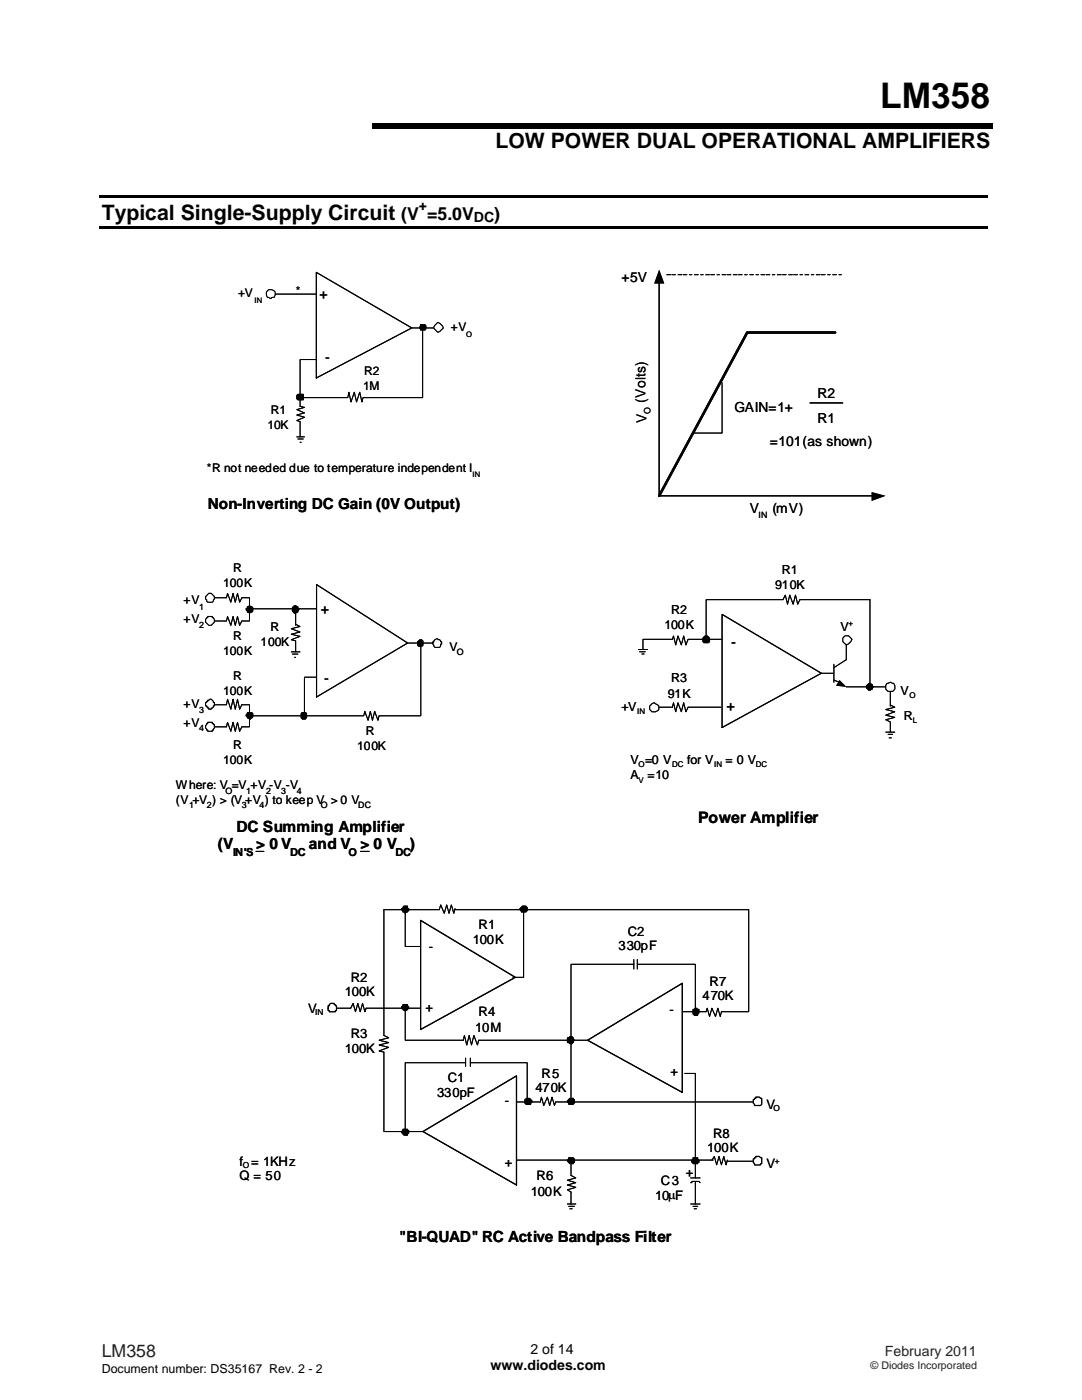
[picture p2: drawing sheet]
<svg xmlns="http://www.w3.org/2000/svg" width="216mm" height="279mm" viewBox="0 0 216 279" stroke-linecap="round" stroke-linejoin="round" font-family="sans-serif">
<path d="M19.8 39h177.2v.5h-177.2zM74.3 24.5h123.8v1.1h-123.8zM19.8 45.1h177.2v.5h-177.2z" fill="#000"/>
<path d="M63.1 54.4l19.1 11-19.1 10z" fill="none" stroke="#000" stroke-width=".22"/>
<path d="M54.9 58.7h8.2M59.4 78.7h1.1v1.1h-1.1a.8 .8 0 0 1 0-1.1zM63.1 71.8h-3.2v9.3l.8 .2-1.5 .4 1.5 .7-1.5 .4 1.5 .5-1.5 .6 .7 .2v3.1M82.2 65.4h4.3M83.9 64.8h.9l.2 .2v.7l-.2 .2h-.9l-.2-.5zM84.3 65.7v13.7h-11.9l-.2 .8-.4-1.9-.7 1.9-.4-1.9-.7 1.9-.4-1.9-.2 1.1h-9.3M59.2 87.2h1.5M59.4 87.6h1.1M59.9 88.3h.2" fill="none" stroke="#000" stroke-width=".2"/>
<g fill="#000">
<path d="M59.4 78.7h1.1v1.1h-1.1a.8 .8 0 0 1 0-1.1z" fill-rule="evenodd"/>
<path d="M83.9 64.8h.9l.2 .2v.7l-.2 .2h-.9l-.2-.5z" fill-rule="evenodd"/>
</g>
<path d="M86.7 65l.7-.7 .8 .7 .3 .4-.7 .7-.4 .2-.9-.9z" fill-rule="evenodd" fill="#fff"/>
<path d="M86.7 65l.7-.7 .8 .7 .3 .4-.7 .7-.4 .2-.9-.9z" fill="none" stroke="#000" stroke-width=".22"/>
<path d="M53.6 57.8h.7l.4 .3 .2 .2v.6l-.2 .5h-.4l-.3 .2-.6-.2a1.11 1.11 0 0 1 .2-1.6z" fill-rule="evenodd" fill="#fff"/>
<path d="M53.6 57.8h.6l.5 .3 .2 .2v.6l-.2 .5h-.5l-.2 .2-.6-.2a1.11 1.11 0 0 1 .2-1.6zM63.1 54.4l19.1 11-19.1 10z" fill="none" stroke="#000" stroke-width=".22"/>
<path d="M54.9 58.7h8.2M59.4 78.7h1.1v1.1h-1.1a.8 .8 0 0 1 0-1.1zM63.1 71.8h-3.2v9.3l.8 .2-1.5 .4 1.5 .7-1.5 .4 1.5 .5-1.5 .6 .7 .2v3.1M82.2 65.4h4.3M83.9 64.8h.9l.2 .2v.7l-.2 .2h-.9l-.2-.5zM84.3 65.7v13.7h-11.9l-.2 .8-.4-1.9-.7 1.9-.4-1.9-.7 1.9-.4-1.9-.2 1.1h-9.3M59.2 87.2h1.5M59.4 87.6h1.1M59.9 88.3h.2" fill="none" stroke="#000" stroke-width=".2"/>
<g fill="#000">
<path d="M59.4 78.7h1.1v1.1h-1.1a.8 .8 0 0 1 0-1.1z" fill-rule="evenodd"/>
<path d="M83.9 64.8h.9l.2 .2v.7l-.2 .2h-.9l-.2-.5z" fill-rule="evenodd"/>
</g>
<path d="M86.7 65l.7-.7 .8 .7 .3 .4-.7 .7-.4 .2-.9-.9z" fill-rule="evenodd" fill="#fff"/>
<path d="M86.7 65l.7-.7 .8 .7 .3 .4-.7 .7-.4 .2-.9-.9z" fill="none" stroke="#000" stroke-width=".22"/>
<path d="M53.6 57.8h.7l.4 .3 .2 .2v.6l-.2 .5h-.4l-.3 .2-.6-.2a1.11 1.11 0 0 1 .2-1.6z" fill-rule="evenodd" fill="#fff"/>
<path d="M53.6 57.8h.6l.5 .3 .2 .2v.6l-.2 .5h-.5l-.2 .2-.6-.2a1.11 1.11 0 0 1 .2-1.6zM51.1 169.9h1.5M71.9 169.9h1.8" fill="none" stroke="#000" stroke-width=".22"/>
<path d="M81.3 128.3h5.9" fill="none" stroke="#000" stroke-width=".2"/>
<path d="M86.4 128.1h.2l.2-.4 .4-.3 .7 .5v.2h.2v.4h-.2v.5l-.2 .2h-.9l-.4-.7z" fill-rule="evenodd" fill="#fff"/>
<path d="M63.2 116.7l18.1 11.6-18.1 10.8zM86.4 128.1h.2l.2-.4 .4-.3 .7 .5v.2h.2v.4h-.2v.5l-.2 .2h-.9l-.4-.7z" fill="none" stroke="#000" stroke-width=".22"/>
<g fill="#000">
<path d="M58.3 121.3l.5-.5 .6 .3 .2 .6h-.2v.5h-.2l-.2 .2a.82 .82 0 0 1-.7-1.1z" fill-rule="evenodd"/>
<path d="M83.3 128.1l.4-.2v-.2h.5v.2h.2v.9l-.2 .2h-.7v-.2h-.2z" fill-rule="evenodd"/>
</g>
<path d="M49.8 121.5h13.4M58.1 130.1h1.8M58.3 121.3l.5-.5 .6 .3 .2 .6h-.2v.5h-.2l-.2 .2a.82 .82 0 0 1-.7-1.1zM58.3 130.5h1.1M58.8 131.2h.2M59 124.6l.9 .4-1.8 .5 1.8 .6-1.8 .5 1.8 .4-1.8 .7 .9 .2v2.2M59 121.5v3.3M60.7 135.1h2.5M83.3 128.1l.4-.2v-.2h.5v.2h.2v.9l-.2 .2h-.7v-.2h-.2z" fill="none" stroke="#000" stroke-width=".2"/>
<path d="M41 140.2h.3v-.2h.2v-.2l.4-.2a.74 .74 0 0 1 .7 .6h.2v.7h-.2v.2l-.2 .2h-.3v.2h-.4v-.2l-.4-.2v-.2h-.3z" fill-rule="evenodd" fill="#fff"/>
<path d="M41 140.2h.3v-.2h.2v-.2l.4-.3a.74 .74 0 0 1 .7 .7h.2v.7h-.2v.2l-.2 .2h-.3v.2h-.4v-.2l-.4-.2v-.2h-.3z" fill="none" stroke="#000" stroke-width=".22"/>
<path d="M42.8 140.7h2.4l.2-1.1 .7 1.9 .4-1.9 .4 1.9 .5-1.9 .4 1.9 .5-.8M42.8 145.1h2.4l.2-.9 .7 1.7 .4-1.7 .4 1.7 .5-1.7 .4 1.7 .5-.8" fill="none" stroke="#000" stroke-width=".2"/>
<path d="M41.5 144.2h.9v.2l.4 .2v.7l-.2 .4h-.2v.2h-.9v-.2h-.2v-.2a.62 .62 0 0 1-.3-.6 .62 .62 0 0 1 .5-.5z" fill-rule="evenodd" fill="#fff"/>
<path d="M41.5 144.2h.9v.2l.4 .2v.7l-.2 .4h-.2v.2h-.9v-.2h-.2v-.2a.62 .62 0 0 1-.3-.6 .62 .62 0 0 1 .5-.5z" fill="none" stroke="#000" stroke-width=".22"/>
<path d="M41 119.1a1.41 1.41 0 0 1 1.1-.7 1.41 1.41 0 0 1 .7 1.1l-.4 .7h-.9l-.5-.7z" fill-rule="evenodd" fill="#fff"/>
<path d="M41 119.1a1.4 1.4 0 0 1 1.1-.7 1.4 1.4 0 0 1 .7 1.1l-.4 .7h-.9l-.5-.7z" fill="none" stroke="#000" stroke-width=".22"/>
<path d="M42.8 119.3h2.4l.2-.9 .7 1.8 .4-1.8 .4 1.8 .5-1.8 .4 1.8 .5-.9M42.8 123.9h2.4l.2-.9 .7 1.8 .4-1.8 .4 1.8 .5-1.8 .4 1.8 .5-.9" fill="none" stroke="#000" stroke-width=".2"/>
<path d="M41.5 123h.9v.3h.2l.2 .4a1.06 1.06 0 0 1-1.1 1.1l-.7-.7v-.4l.3-.4h.2z" fill-rule="evenodd" fill="#fff"/>
<path d="M41.5 123h.9v.3h.2l.2 .4a1.06 1.06 0 0 1-1.1 1.1l-.7-.7v-.4l.3-.4h.2zM51.1 169.9h1.5M71.9 169.9h1.8" fill="none" stroke="#000" stroke-width=".22"/>
<path d="M48.3 119.3h1.5v4.6h-1.5M49.4 121.1h.2l.2-.3 .6 .5v.6l-.2 .3-.4 .2-.4-.2v-.3l-.3-.2zM60.7 135.4v7.5M81.3 128.3h5.9M84 128.3v14.6h-8.4l-.2 .8-.6-1.7-.5 1.7-.4-1.7-.5 1.7-.6-1.7-.2 .9h-22.8M48.3 140.7h1.5v4.4h-1.5M49.4 142.2h.8l.2 .2v.7l-.2 .2h-.2v.2l-.6-.2v-.2l-.3-.2zM60.1 142.4l.2-.2h.7l.2 .2v.9h-.2v.2h-.7v-.2h-.2z" fill="none" stroke="#000" stroke-width=".2"/>
<g fill="#000">
<path d="M49.4 121.1h.2l.2-.3 .6 .5v.6l-.2 .3-.4 .2-.4-.2v-.3l-.3-.2z" fill-rule="evenodd"/>
<path d="M49.4 142.2h.8l.2 .2v.7l-.2 .2h-.2v.2l-.6-.2v-.2l-.3-.2z" fill-rule="evenodd"/>
<path d="M60.1 142.4l.2-.2h.7l.2 .2v.9h-.2v.2h-.7v-.2h-.2z" fill-rule="evenodd"/>
</g>
<path d="M86.4 128.1h.2l.2-.4 .4-.3 .7 .5v.2h.2v.4h-.2v.5l-.2 .2h-.9l-.4-.7z" fill-rule="evenodd" fill="#fff"/>
<path d="M63.2 116.7l18.1 11.6-18.1 10.8zM86.4 128.1h.2l.2-.4 .4-.3 .7 .5v.2h.2v.4h-.2v.5l-.2 .2h-.9l-.4-.7z" fill="none" stroke="#000" stroke-width=".22"/>
<g fill="#000">
<path d="M58.3 121.3l.5-.5 .6 .3 .2 .6h-.2v.5h-.2l-.2 .2a.82 .82 0 0 1-.7-1.1z" fill-rule="evenodd"/>
<path d="M83.3 128.1l.4-.2v-.2h.5v.2h.2v.9l-.2 .2h-.7v-.2h-.2z" fill-rule="evenodd"/>
</g>
<path d="M49.8 121.5h13.4M58.1 130.1h1.8M58.3 121.3l.5-.5 .6 .3 .2 .6h-.2v.5h-.2l-.2 .2a.82 .82 0 0 1-.7-1.1zM58.3 130.5h1.1M58.8 131.2h.2M59 124.6l.9 .4-1.8 .5 1.8 .6-1.8 .5 1.8 .4-1.8 .7 .9 .2v2.2M59 121.5v3.3M60.7 135.1h2.5M83.3 128.1l.4-.2v-.2h.5v.2h.2v.9l-.2 .2h-.7v-.2h-.2z" fill="none" stroke="#000" stroke-width=".2"/>
<path d="M41 140.2h.3v-.2h.2v-.2l.4-.2a.74 .74 0 0 1 .7 .6h.2v.7h-.2v.2l-.2 .2h-.3v.2h-.4v-.2l-.4-.2v-.2h-.3z" fill-rule="evenodd" fill="#fff"/>
<path d="M41 140.2h.3v-.2h.2v-.2l.4-.3a.74 .74 0 0 1 .7 .7h.2v.7h-.2v.2l-.2 .2h-.3v.2h-.4v-.2l-.4-.2v-.2h-.3z" fill="none" stroke="#000" stroke-width=".22"/>
<path d="M42.8 140.7h2.4l.2-1.1 .7 1.9 .4-1.9 .4 1.9 .5-1.9 .4 1.9 .5-.8M42.8 145.1h2.4l.2-.9 .7 1.7 .4-1.7 .4 1.7 .5-1.7 .4 1.7 .5-.8" fill="none" stroke="#000" stroke-width=".2"/>
<path d="M41.5 144.2h.9v.2l.4 .2v.7l-.2 .4h-.2v.2h-.9v-.2h-.2v-.2a.62 .62 0 0 1-.3-.6 .62 .62 0 0 1 .5-.5z" fill-rule="evenodd" fill="#fff"/>
<path d="M41.5 144.2h.9v.2l.4 .2v.7l-.2 .4h-.2v.2h-.9v-.2h-.2v-.2a.62 .62 0 0 1-.3-.6 .62 .62 0 0 1 .5-.5z" fill="none" stroke="#000" stroke-width=".22"/>
<path d="M41 119.1a1.41 1.41 0 0 1 1.1-.7 1.41 1.41 0 0 1 .7 1.1l-.4 .7h-.9l-.5-.7z" fill-rule="evenodd" fill="#fff"/>
<path d="M41 119.1a1.4 1.4 0 0 1 1.1-.7 1.4 1.4 0 0 1 .7 1.1l-.4 .7h-.9l-.5-.7z" fill="none" stroke="#000" stroke-width=".22"/>
<path d="M42.8 119.3h2.4l.2-.9 .7 1.8 .4-1.8 .4 1.8 .5-1.8 .4 1.8 .5-.9M42.8 123.9h2.4l.2-.9 .7 1.8 .4-1.8 .4 1.8 .5-1.8 .4 1.8 .5-.9" fill="none" stroke="#000" stroke-width=".2"/>
<path d="M41.5 123h.9v.3h.2l.2 .4a1.06 1.06 0 0 1-1.1 1.1l-.7-.7v-.4l.3-.4h.2z" fill-rule="evenodd" fill="#fff"/>
<path d="M41.5 123h.9v.3h.2l.2 .4a1.06 1.06 0 0 1-1.1 1.1l-.7-.7v-.4l.3-.4h.2z" fill="none" stroke="#000" stroke-width=".22"/>
<path d="M48.3 119.3h1.5v4.6h-1.5M49.4 121.1h.2l.2-.3 .6 .5v.6l-.2 .3-.4 .2-.4-.2v-.3l-.3-.2zM60.7 135.4v7.5M84 128.3v14.6h-8.4l-.2 .8-.6-1.7-.5 1.7-.4-1.7-.5 1.7-.6-1.7-.2 .9h-22.8M163.9 134.4h2.5M177.7 137.5v3.4M48.3 140.7h1.5v4.4h-1.5M49.4 142.2h.8l.2 .2v.7l-.2 .2h-.2v.2l-.6-.2v-.2l-.3-.2zM60.1 142.4l.2-.2h.7l.2 .2v.9h-.2v.2h-.7v-.2h-.2z" fill="none" stroke="#000" stroke-width=".2"/>
<g fill="#000">
<path d="M49.4 121.1h.2l.2-.3 .6 .5v.6l-.2 .3-.4 .2-.4-.2v-.3l-.3-.2z" fill-rule="evenodd"/>
<path d="M49.4 142.2h.8l.2 .2v.7l-.2 .2h-.2v.2l-.6-.2v-.2l-.3-.2z" fill-rule="evenodd"/>
<path d="M60.1 142.4l.2-.2h.7l.2 .2v.9h-.2v.2h-.7v-.2h-.2z" fill-rule="evenodd"/>
</g>
<path d="M177 136.4l.7-.2 .6 .2 .2 .4v.7l-.4 .5h-.9a1.11 1.11 0 0 1-.2-1.6z" fill-rule="evenodd" fill="#fff"/>
<path d="M177 136.4l.7-.2 .6 .2 .2 .4v.7l-.4 .5h-.9a1.11 1.11 0 0 1-.2-1.6z" fill="none" stroke="#000" stroke-width=".23"/>
<path d="M172.9 136.8l.5-.4 .7 .2 .2 .5-.2 .4-.5 .3a.83 .83 0 0 1-.7-1z" fill-rule="evenodd" fill="#000"/>
<path d="M173.6 119.7v17.1M172.9 136.8l.5-.4 .7 .2 .2 .5-.2 .4-.5 .3a.83 .83 0 0 1-.7-1zM137.3 141.1h6.5" fill="none" stroke="#000" stroke-width=".2"/>
<path d="M130.1 140.5l.5-.2 .8 .6v.7l-.2 .2-.4 .2h-.7a.92 .92 0 0 1 0-1.5z" fill-rule="evenodd" fill="#fff"/>
<path d="M144.1 122.6l19.8 11.8-19.8 10.8zM130.1 140.5l.5-.3 .8 .7v.7l-.2 .2-.4 .2h-.7a.92 .92 0 0 1 0-1.5z" fill="none" stroke="#000" stroke-width=".23"/>
<path d="M159.6 119.7h14M137.3 127.6h6.8M140.5 127.1l.2-.2h.4l.5 .5v.6l-.2 .3h-.9a.86 .86 0 0 1 0-1.2zM166.4 135.7l1.1 .5M166.4 132.6v3.6M168.9 128.7v3l-2.5 1.5M168.9 137.1h7.8M131.4 141.1h2.8l.2-.8 .4 1.7 .5-1.7 .7 1.7 .4-1.7 .5 1.7 .4-.9" fill="none" stroke="#000" stroke-width=".2"/>
<g fill="#000">
<path d="M167.5 135.7l1.4 1.4-2.1-.3z"/>
<path d="M140.5 127.1l.2-.2h.4l.5 .5v.6l-.2 .3h-.9a.86 .86 0 0 1 0-1.2z" fill-rule="evenodd"/>
</g>
<path d="M168.4 127.1l.2-.2a1.38 1.38 0 0 1 1.4 .7 1.99 1.99 0 0 1-1.1 1.1 1.38 1.38 0 0 1-.7-1.3z" fill-rule="evenodd" fill="#fff"/>
<path d="M168.4 127.1l.2-.2a1.38 1.38 0 0 1 1.4 .7 1.99 1.99 0 0 1-1.1 1.1 1.38 1.38 0 0 1-.7-1.3z" fill="none" stroke="#000" stroke-width=".23"/>
<path d="M159.6 119.7l-.4 .9-.5-1.8-.4 1.8-.7-1.8-.5 1.8-.4-1.8-.5 .9h-15.3v7.4M127.4 129.6h1.8M127.6 130.1h1.2M128.1 130.5h.4M137.3 127.6l-.4 1.1-.5-1.8-.4 1.8-.7-1.8-.5 1.8-.4-1.8-.2 .7h-5.9v2M163.9 134.4h2.5M177.7 137.5v3.4M176.7 146.1h1.8M177.2 146.6h.9M177.4 147.3h.5M177.7 140.7l.8 .4-1.8 .5 1.8 .4-1.8 .7 1.8 .5-1.8 .4 1 .5v2" fill="none" stroke="#000" stroke-width=".2"/>
<path d="M177 136.4l.7-.2 .6 .2 .2 .4v.7l-.4 .5h-.9a1.11 1.11 0 0 1-.2-1.6z" fill-rule="evenodd" fill="#fff"/>
<path d="M177 136.4l.7-.2 .6 .2 .2 .4v.7l-.4 .5h-.9a1.11 1.11 0 0 1-.2-1.6z" fill="none" stroke="#000" stroke-width=".23"/>
<path d="M172.9 136.8l.5-.4 .7 .2 .2 .5-.2 .4-.5 .3a.83 .83 0 0 1-.7-1z" fill-rule="evenodd" fill="#000"/>
<path d="M173.6 119.7v17.1M172.9 136.8l.5-.4 .7 .2 .2 .5-.2 .4-.5 .3a.83 .83 0 0 1-.7-1zM137.3 141.1h6.5" fill="none" stroke="#000" stroke-width=".2"/>
<path d="M130.1 140.5l.5-.2 .8 .6v.7l-.2 .2-.4 .2h-.7a.92 .92 0 0 1 0-1.5z" fill-rule="evenodd" fill="#fff"/>
<path d="M144.1 122.6l19.8 11.8-19.8 10.8zM130.1 140.5l.5-.3 .8 .7v.7l-.2 .2-.4 .2h-.7a.92 .92 0 0 1 0-1.5z" fill="none" stroke="#000" stroke-width=".23"/>
<path d="M159.6 119.7h14M137.3 127.6h6.8M140.5 127.1l.2-.2h.4l.5 .5v.6l-.2 .3h-.9a.86 .86 0 0 1 0-1.2zM166.4 135.7l1.1 .5M166.4 132.6v3.6M168.9 128.7v3l-2.5 1.5M168.9 137.1h7.8M131.4 141.1h2.8l.2-.8 .4 1.7 .5-1.7 .7 1.7 .4-1.7 .5 1.7 .4-.9" fill="none" stroke="#000" stroke-width=".2"/>
<g fill="#000">
<path d="M167.5 135.7l1.4 1.4-2.1-.3z"/>
<path d="M140.5 127.1l.2-.2h.4l.5 .5v.6l-.2 .3h-.9a.86 .86 0 0 1 0-1.2z" fill-rule="evenodd"/>
</g>
<path d="M168.4 127.1l.2-.2a1.38 1.38 0 0 1 1.4 .7 1.99 1.99 0 0 1-1.1 1.1 1.38 1.38 0 0 1-.7-1.3z" fill-rule="evenodd" fill="#fff"/>
<path d="M168.4 127.1l.2-.2a1.38 1.38 0 0 1 1.4 .7 1.99 1.99 0 0 1-1.1 1.1 1.38 1.38 0 0 1-.7-1.3z" fill="none" stroke="#000" stroke-width=".23"/>
<g fill="none" stroke="#000" stroke-width=".2">
<path d="M133.1 54.8h.7M134 54.8h.8M135.3 54.8h.8M136.3 54.8h.8M137.6 54.8h.4M138.6 54.8h.7M139.8 54.8h.5M140.8 54.8h.8M141.8 54.8h.8M143.1 54.8h.5M144.1 54.8h.7M145.1 54.8h.7"/>
<path d="M146.3 54.8h.8M147.3 54.8h.8M148.6 54.8h.5M149.6 54.8h.7M150.9 54.8h.4M151.8 54.8h.8M152.9 54.8h.7M154.1 54.8h.5M155.1 54.8h.8M156.1 54.8h.8M157.4 54.8h.7M158.4 54.8h.7"/>
<path d="M159.6 54.8h.5M160.6 54.8h.8M161.9 54.8h.5M162.9 54.8h.7M163.9 54.8h.7M165.1 54.8h.6M166.2 54.8h.7M167.4 54.8h.5M144.1 76.4v10h-5.5M159.6 119.7l-.4 .9-.5-1.8-.4 1.8-.7-1.8-.5 1.8-.4-1.8-.5 .9h-15.3v7.4M127.4 129.6h1.8M127.6 130.1h1.2"/>
<path d="M128.1 130.5h.4M137.3 127.6l-.4 1.1-.5-1.8-.4 1.8-.7-1.8-.5 1.8-.4-1.8-.2 .7h-5.9v2M176.7 146.1h1.8M177.2 146.6h.9M177.4 147.3h.5M177.7 140.7l.8 .4-1.8 .5 1.8 .4-1.8 .7 1.8 .5-1.8 .4 1 .5v2M126.5 191.5v1.9M127.2 191.5v1.9M107.8 219.9l.2-.9 .5 1.6 .7-1.6 .5 1.6 .5-1.6 .4 1.6 .3-.7M113.9 237.9v2.4M113.2 240.3h1.7M113.5 240.7h1.1"/>
<path d="M113.7 241.2h.5"/>
</g>
<path d="M131.5 56.3v42.7h42.7M161.6 80.4h6.5" fill="none" stroke="#000" stroke-width=".25"/>
<path d="M131.5 53.8l1 2.8h-2zM173.9 98.2l2.8 .8-2.8 1z" fill="#000"/>
<path d="M166.6 66.4h-17.5l-17.6 32.6" fill="none" stroke="#000" stroke-width=".5"/>
<path d="M83.9 183.7l18.9 11.3-18.9 10.5zM117.2 207.6l18.9-11.4v21.8zM84.4 225.8l18.7-11.1v21.8z" fill="none" stroke="#000" stroke-width=".24"/>
<path d="M150.3 219.4h.3v-.2h.2v-.2h.7l.2 .2h.3v1.2l-.3 .2h-1.1v-.2l-.3-.2z" fill-rule="evenodd" fill="#fff"/>
<path d="M150.3 219.4h.3v-.2h.2v-.2h.7l.2 .2h.3v1.2l-.3 .2h-1.1v-.2l-.3-.2z" fill="none" stroke="#000" stroke-width=".24"/>
<g fill="none" stroke="#000" stroke-width=".2">
<path d="M80.1 181.3h.3v-.2l.2-.3h.7v.5h.3v.5h-.3v.2h-.2l-.2 .3-.3-.3h-.2zM80.9 181.5v7.4h3M87.7 181.5h-11.1v25.2l1 .4-2 .5 2 .5-2 .5 2 .4-2 .7 1 .3v15.8h7.8M87.7 181.3l.2-.7 .7 1.7 .5-1.7 .5 1.7 .5-1.7 .5 1.7 .2-1M90.8 181.5h58.6v20.4h-5.4l-.3 1-.5-1.7-.4 1.7-.8-1.7-.4 1.7-.5-1.7-.2 .7h-4.8M104.2 180.8h.8v.3h.2v.7h-.2v.2h-1l-.2-.7zM104.5 181.5v13.6h-2.1M126.5 192.4h-12.6v27.5M127.2 192.4h11.5v9.5M67.1 201.2h2.9l.5-.9 .4 1.6 .5-1.6 .5 1.6 .4-1.6 .5 1.6 .3-.7h10.8M80.4 200.5h.9l.3 .7-.5 .5a.87 .87 0 0 1-1-.7l.3-.3zM80.9 201.2v6.4h11.5l.3-.9 .4 1.9 .5-1.9 .5 1.9 .5-1.9 .7 1.9 .2-1h21.7"/>
<path d="M92.9 212.1h-12v13.7M92.9 211.2v1.6M93.9 212.1h11.3v7.8M93.9 211.2v1.6M103.1 219.9h4.7M104.7 219.4h.3v-.2h.7l.5 .5-.3 .7h-.9l-.3-.2zM110.9 219.9h39.4M113.2 219.7l.5-.5h.7v.2h.2v.8h-.2v.2h-.9zM113.2 207.1h.3l.2-.2h.5v.2h.2v.3l.2 .2-.2 .2v.3h-.2v.2h-.5l-.2-.2h-.3zM136.6 214.2h2.1v20.9M138.3 201.4h.2l.2-.2 .8 .2v.7l-.3 .3v.2h-.7v-.2h-.2zM80.4 225.4h.9v.2h.3v.5l-.3 .2v.2h-.7l-.2-.2v-.2h-.3z"/>
<path d="M103.1 231.5h39.2M113.5 231.1h.9v.2h.2v.7h-.2v.2h-.7l-.5-.4zM113.9 231.5v3.1l1 .5-1.7 .4 1.7 .5-1.7 .5 1.7 .5-1.7 .4 .7 .5M138.3 231.1h.9v.2l.3 .2v.5h-.3v.2h-.9v-.2h-.3v-.5l.3-.2zM142 231.5l.5-.7 .5 1.7 .5-1.7 .5 1.7 .4-1.7 .5 1.7 .2-1"/>
</g>
<g fill="#000">
<path d="M80.1 181.3h.3v-.2l.2-.3h.7v.5h.3v.5h-.3v.2h-.2l-.2 .3-.3-.3h-.2z" fill-rule="evenodd"/>
<path d="M104.2 180.8h.8v.3h.2v.7h-.2v.2h-1l-.2-.7z" fill-rule="evenodd"/>
<path d="M80.4 200.5h.9l.3 .7-.5 .5a.87 .87 0 0 1-1-.7l.3-.3z" fill-rule="evenodd"/>
<path d="M104.7 219.4h.3v-.2h.7l.5 .5-.3 .7h-.9l-.3-.2z" fill-rule="evenodd"/>
<path d="M113.2 219.7l.5-.5h.7v.2h.2v.8h-.2v.2h-.9z" fill-rule="evenodd"/>
<path d="M113.2 207.1h.3l.2-.2h.5v.2h.2v.3l.2 .2-.2 .2v.3h-.2v.2h-.5l-.2-.2h-.3z" fill-rule="evenodd"/>
<path d="M138.3 201.4h.2l.2-.2 .8 .2v.8l-.3 .2v.2h-.7v-.2h-.2z" fill-rule="evenodd"/>
<path d="M80.4 225.4h.9v.2h.3v.5l-.3 .2v.2h-.7l-.2-.2v-.2h-.3z" fill-rule="evenodd"/>
<path d="M113.5 231.1h.9v.2h.2v.7h-.2v.2h-.7l-.5-.4z" fill-rule="evenodd"/>
<path d="M138.3 231.1h.9v.2l.3 .2v.5h-.3v.2h-.9v-.2h-.3v-.5l.3-.2z" fill-rule="evenodd"/>
</g>
<path d="M150.3 231.3h.3v-.2h.2v-.3h.7l.2 .3h.3v1.1h-.3v.3h-1.1v-.3l-.3-.2z" fill-rule="evenodd" fill="#fff"/>
<path d="M150.3 231.3h.3v-.2h.2v-.3h.7l.2 .3h.3v1.1h-.3v.3h-1.1v-.3l-.3-.2z" fill="none" stroke="#000" stroke-width=".24"/>
<path d="M65.5 200.7h.2v-.2l.3-.2h.7v.2h.2v.2h.2v1h-.2v.2h-1.2v-.2h-.2z" fill-rule="evenodd" fill="#fff"/>
<path d="M83.9 183.7l18.9 11.3-18.9 10.5zM65.5 200.7h.2v-.2l.3-.2h.7v.2h.2v.2h.2v1h-.2v.2h-1.2v-.2h-.2zM117.2 207.6l18.9-11.4v21.8zM84.4 225.8l18.7-11.1v21.8z" fill="none" stroke="#000" stroke-width=".24"/>
<g fill="none" stroke="#000" stroke-width=".2">
<path d="M126.5 191.5v1.9M127.2 191.5v1.9M107.8 219.9l.2-.9 .5 1.6 .7-1.6 .5 1.6 .5-1.6 .4 1.6 .3-.7M113.9 237.9v2.4M137.8 236h.2v-.2h1.5l.2 .2M137.8 235.1h1.9M138.7 235.8v4.5M145.1 231.8h5.2M113.2 240.3h1.7M113.5 240.7h1.1M113.7 241.2h.5M137.8 240.3h1.9"/>
<path d="M138.3 240.7h.9M138.5 241.2h.5"/>
</g>
<path d="M150.3 219.4h.3v-.2h.2v-.2h.7l.2 .2h.3v1.2l-.3 .2h-1.1v-.2l-.3-.2z" fill-rule="evenodd" fill="#fff"/>
<path d="M150.3 219.4h.3v-.2h.2v-.2h.7l.2 .2h.3v1.2l-.3 .2h-1.1v-.2l-.3-.2z" fill="none" stroke="#000" stroke-width=".24"/>
<g fill="none" stroke="#000" stroke-width=".2">
<path d="M80.1 181.3h.3v-.2l.2-.3h.7v.5h.3v.5h-.3v.2h-.2l-.2 .3-.3-.3h-.2zM80.9 181.5v7.4h3M87.7 181.5h-11.1v25.2l1 .4-2 .5 2 .5-2 .5 2 .4-2 .7 1 .3v15.8h7.8M87.7 181.3l.2-.7 .7 1.7 .5-1.7 .5 1.7 .5-1.7 .5 1.7 .2-1M90.8 181.5h58.6v20.4h-5.4l-.3 1-.5-1.7-.4 1.7-.8-1.7-.4 1.7-.5-1.7-.2 .7h-4.8M104.2 180.8h.8v.3h.2v.7h-.2v.2h-1l-.2-.7zM104.5 181.5v13.6h-2.1M126.5 192.4h-12.6v27.5M127.2 192.4h11.5v9.5M67.1 201.2h2.9l.5-.9 .4 1.6 .5-1.6 .5 1.6 .4-1.6 .5 1.6 .3-.7h10.8M80.4 200.5h.9l.3 .7-.5 .5a.87 .87 0 0 1-1-.7l.3-.3zM80.9 201.2v6.4h11.5l.3-.9 .4 1.9 .5-1.9 .5 1.9 .5-1.9 .7 1.9 .2-1h21.7"/>
<path d="M92.9 212.1h-12v13.7M92.9 211.2v1.6M93.9 212.1h11.3v7.8M93.9 211.2v1.6M103.1 219.9h4.7M104.7 219.4h.3v-.2h.7l.5 .5-.3 .7h-.9l-.3-.2zM110.9 219.9h39.4M113.2 219.7l.5-.5h.7v.2h.2v.8h-.2v.2h-.9zM113.2 207.1h.3l.2-.2h.5v.2h.2v.3l.2 .2-.2 .2v.3h-.2v.2h-.5l-.2-.2h-.3zM136.6 214.2h2.1v20.9M138.3 201.4h.2l.2-.2 .8 .2v.7l-.3 .3v.2h-.7v-.2h-.2zM80.4 225.4h.9v.2h.3v.5l-.3 .2v.2h-.7l-.2-.2v-.2h-.3z"/>
<path d="M103.1 231.5h39.2M113.5 231.1h.9v.2h.2v.7h-.2v.2h-.7l-.5-.4zM113.9 231.5v3.1l1 .5-1.7 .4 1.7 .5-1.7 .5 1.7 .5-1.7 .4 .7 .5M138.3 231.1h.9v.2l.3 .2v.5h-.3v.2h-.9v-.2h-.3v-.5l.3-.2zM142 231.5l.5-.7 .5 1.7 .5-1.7 .5 1.7 .4-1.7 .5 1.7 .2-1"/>
</g>
<g fill="#000">
<path d="M80.1 181.3h.3v-.2l.2-.3h.7v.5h.3v.5h-.3v.2h-.2l-.2 .3-.3-.3h-.2z" fill-rule="evenodd"/>
<path d="M104.2 180.8h.8v.3h.2v.7h-.2v.2h-1l-.2-.7z" fill-rule="evenodd"/>
<path d="M80.4 200.5h.9l.3 .7-.5 .5a.87 .87 0 0 1-1-.7l.3-.3z" fill-rule="evenodd"/>
<path d="M104.7 219.4h.3v-.2h.7l.5 .5-.3 .7h-.9l-.3-.2z" fill-rule="evenodd"/>
<path d="M113.2 219.7l.5-.5h.7v.2h.2v.8h-.2v.2h-.9z" fill-rule="evenodd"/>
<path d="M113.2 207.1h.3l.2-.2h.5v.2h.2v.3l.2 .2-.2 .2v.3h-.2v.2h-.5l-.2-.2h-.3z" fill-rule="evenodd"/>
<path d="M138.3 201.4h.2l.2-.2 .8 .2v.8l-.3 .2v.2h-.7v-.2h-.2z" fill-rule="evenodd"/>
<path d="M80.4 225.4h.9v.2h.3v.5l-.3 .2v.2h-.7l-.2-.2v-.2h-.3z" fill-rule="evenodd"/>
<path d="M113.5 231.1h.9v.2h.2v.7h-.2v.2h-.7l-.5-.4z" fill-rule="evenodd"/>
<path d="M138.3 231.1h.9v.2l.3 .2v.5h-.3v.2h-.9v-.2h-.3v-.5l.3-.2z" fill-rule="evenodd"/>
</g>
<path d="M150.3 231.3h.3v-.2h.2v-.3h.7l.2 .3h.3v1.1h-.3v.3h-1.1v-.3l-.3-.2z" fill-rule="evenodd" fill="#fff"/>
<path d="M150.3 231.3h.3v-.2h.2v-.3h.7l.2 .3h.3v1.1h-.3v.3h-1.1v-.3l-.3-.2z" fill="none" stroke="#000" stroke-width=".24"/>
<path d="M65.5 200.7h.2v-.2l.3-.2h.7v.2h.2v.2h.2v1h-.2v.2h-1.2v-.2h-.2z" fill-rule="evenodd" fill="#fff"/>
<path d="M65.5 200.7h.2v-.2l.3-.2h.7v.2h.2v.2h.2v1h-.2v.2h-1.2v-.2h-.2z" fill="none" stroke="#000" stroke-width=".24"/>
<path d="M137.8 236h.2v-.2h1.5l.2 .2M137.8 235.1h1.9M138.7 235.8v4.5M145.1 231.8h5.2M137.8 240.3h1.9M138.3 240.7h.9M138.5 241.2h.5" fill="none" stroke="#000" stroke-width=".2"/>
<text font-size="7" x="175.6" y="21.6">LM358</text>
<g font-size="4.2">
<text x="98.8" y="29.5">LOW POWER DUAL OPERATIONAL AMPLIFIERS</text>
<text x="20.3" y="43.8">Typical Single-Supply Circuit</text>
</g>
<g font-size="3.5">
<text x="80.1" y="43.8">(V =5.0V</text>
<text x="98.6" y="43.8">)</text>
</g>
<text font-size="3.5" fill="#231f20" x="20.3" y="270.9">LM358</text>
<text font-size="3.2" x="139.3" y="164.2">Power Amplifier</text>
<g font-size="3.1">
<text x="47.2" y="166">DC Summing Amplifier</text>
<text x="43.4" y="169.5">(V</text>
<text x="51.1" y="169.5">&gt; 0 V</text>
<text x="61.6" y="169.5">and V &gt; 0 V</text>
<text x="81.8" y="169.5">)</text>
<text x="79.7" y="247.9">&quot;BI-QUAD&quot; RC Active Bandpass Filter</text>
</g>
<text font-size="3" x="41.5" y="101.5">Non-Inverting DC Gain (0V Output)</text>
<g font-size="2.9">
<text x="64" y="122.6">+</text>
<text x="145.9" y="129.2">-</text>
<text x="64.7" y="136.2">-</text>
<text x="145" y="141.8">+</text>
</g>
<g font-size="2.8">
<text x="83.6" y="41.9">+</text>
<text x="94.6" y="44.3">DC</text>
<text x="63.8" y="59.6">+</text>
<text x="124" y="56.3">+5V</text>
<text x="64.9" y="72.2">-</text>
<text x="128.8" y="80.4" transform="rotate(-90 128.8 80.4)">(Volts)</text>
<text x="146.6" y="82.2">GAIN=1+</text>
<text x="163.1" y="79.4">R2</text>
<text x="129" y="84.4" transform="rotate(-90 129 84.4)">V</text>
<text x="153.6" y="88.9">=101(as shown)</text>
<text x="163.1" y="84.4">R1</text>
<text x="149.6" y="102.5">V</text>
<text x="154.1" y="102.5">(mV)</text>
<text x="97.9" y="273.5">www.diodes.com</text>
<text x="105.8" y="270.2">2 of 14</text>
</g>
<text font-size="2.8" fill="#231f20" x="176.6" y="270.6">February 2011</text>
<g font-size="2.6">
<text x="95.5" y="185.3">R1</text>
<text x="85.6" y="189.8">-</text>
<text x="94.3" y="188.4">100K</text>
<text x="123.4" y="189.6">330pF</text>
<text x="125.3" y="186.8">C2</text>
<text x="70" y="196">R2</text>
<text x="141.6" y="196.7">R7</text>
<text x="61.5" y="202.2">V</text>
<text x="68.8" y="198.8">100K</text>
<text x="84.9" y="201.9">+</text>
<text x="95.5" y="202.9">R4</text>
<text x="133.6" y="202.4">-</text>
<text x="140.2" y="199.5">470K</text>
<text x="70" y="207.1">R3</text>
<text x="94.8" y="206">10M</text>
<text x="68.8" y="210.2">100K</text>
<text x="89.4" y="215.9">C1</text>
<text x="108" y="215.2">R5</text>
<text x="133.8" y="214.7">+</text>
<text x="87.2" y="219">330pF</text>
<text x="100.7" y="220.6">-</text>
<text x="106.9" y="218">470K</text>
<text x="152.9" y="221.3">V</text>
<text x="142.3" y="227">R8</text>
<text x="47.8" y="232.7">f = 1KHz</text>
<text x="100.7" y="232.9">+</text>
<text x="141.1" y="229.9">100K</text>
<text x="152.9" y="233.2">V</text>
<text x="47.8" y="235.5">Q = 50</text>
<text x="105.9" y="238.6">100K</text>
<text x="107.1" y="235.5">R6</text>
<text x="130.7" y="239.6">10μF</text>
<text x="131.9" y="236.5">C3</text>
<text x="136.9" y="234.8">+</text>
</g>
<g font-size="2.5">
<text x="154.7" y="117.6">910K</text>
<text x="156" y="114.5">R1</text>
<text x="132.6" y="125.6">100K</text>
<text x="133.9" y="122.6">R2</text>
<text x="167.7" y="126">V</text>
<text x="133.9" y="136.2">R3</text>
<text x="124" y="141.8">+V</text>
<text x="133.3" y="139.3">91K</text>
<text x="179.7" y="138.7">V</text>
<text x="180.4" y="143.6">R</text>
<text x="125.8" y="152.4">V =0 V</text>
<text x="125.8" y="155.4">A =10</text>
<text x="137.1" y="152.4">for V</text>
<text x="144.7" y="152.4">= 0 V</text>
<text x="20.3" y="274">Document number: DS35167 Rev. 2 - 2</text>
</g>
<g font-size="2.4">
<text x="47.5" y="59.4">+V</text>
<text x="59" y="58.9">*</text>
<text x="90" y="66.1">+V</text>
<text x="72.4" y="77.8">1M</text>
<text x="72.6" y="74.8">R2</text>
<text x="54" y="82.6">R1</text>
<text x="53.4" y="85.7">10K</text>
<text x="41.3" y="94.1">*R not needed due to temperature independent I</text>
<text x="44.5" y="117.1">100K</text>
<text x="46.5" y="114.2">R</text>
<text x="36.6" y="124.4">+V</text>
<text x="36.6" y="120.6">+V</text>
<text x="54" y="125.9">R</text>
<text x="44.5" y="130.7">100K</text>
<text x="46.5" y="127.7">R</text>
<text x="52" y="129">100K</text>
<text x="89.7" y="129.9">V</text>
<text x="46.5" y="135.8">R</text>
<text x="36.6" y="141.3">+V</text>
<text x="44.5" y="138.7">100K</text>
<text x="36.6" y="145.1">+V</text>
<text x="46.5" y="149.5">R</text>
<text x="71.3" y="149.7">100K</text>
<text x="73" y="146.6">R</text>
<text x="44.5" y="152.5">100K</text>
<text x="35.1" y="157.4">Where: V =V +V -V -V</text>
<text x="35.1" y="160.5">(V +V ) &gt; (V +V ) to keep V &gt; 0 V</text>
</g>
<g font-size="2.2">
<text x="46.5" y="170.8">IN'S</text>
<text x="57.9" y="170.8">DC</text>
<text x="69.5" y="170.8">O</text>
<text x="78.9" y="170.8">DC</text>
</g>
<text font-size="2.1" fill="#231f20" x="173.7" y="273.2">© Diodes Incorporated</text>
<g font-size="1.8">
<text x="129.8" y="82.7" transform="rotate(-90 129.8 82.7)">O</text>
<text x="151.3" y="103.5">IN</text>
<text x="39.7" y="121.7">1</text>
<text x="39.7" y="125.2">2</text>
<text x="91.2" y="130.7">O</text>
<text x="39.7" y="142.2">3</text>
<text x="39.7" y="145.9">4</text>
<text x="37.7" y="161.3">1</text>
<text x="41.3" y="161.3">2</text>
<text x="45" y="158.5">O</text>
<text x="48.3" y="161.3">3</text>
<text x="49.1" y="158.5">1</text>
<text x="51.8" y="161.3">4</text>
<text x="53.1" y="158.5">2</text>
<text x="56.1" y="158.5">3</text>
<text x="59.2" y="158.5">4</text>
<text x="64" y="161.3">O</text>
<text x="71.5" y="161.3">DC</text>
</g>
<g font-size="1.7">
<text x="62.9" y="202.6">IN</text>
<text x="154.3" y="221.8">O</text>
<text x="48.5" y="233.2">O</text>
<text x="154.6" y="232.2">+</text>
</g>
<g font-size="1.6">
<text x="169.3" y="124.9">+</text>
<text x="127.2" y="142.5">IN</text>
<text x="181.5" y="139.3">O</text>
<text x="182.2" y="144.3">L</text>
<text x="127.4" y="153.1">O</text>
<text x="134.2" y="153.1">DC</text>
<text x="142.5" y="153.1">IN</text>
<text x="150.8" y="153.1">DC</text>
<text x="127.4" y="156.3">V</text>
</g>
<g font-size="1.5">
<text x="50.8" y="60.5">IN</text>
<text x="93" y="67.2">O</text>
<text x="94.3" y="95.2">IN</text>
</g>
</svg>
